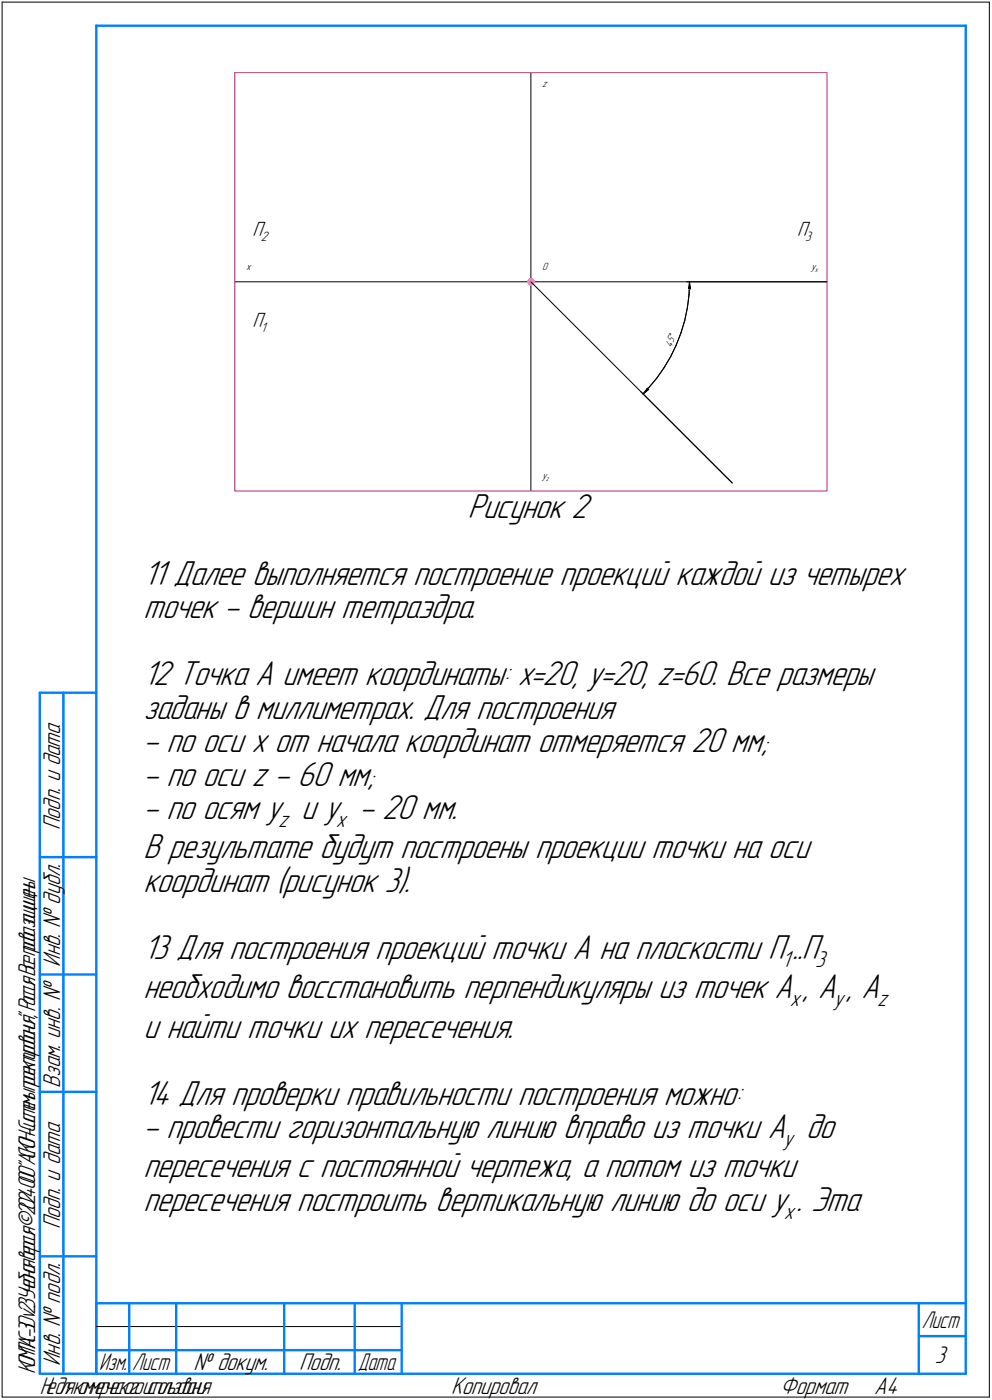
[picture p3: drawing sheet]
<svg xmlns="http://www.w3.org/2000/svg" width="211mm" height="298mm" viewBox="0 0 211 298" stroke-linecap="round" stroke-linejoin="round" font-family="sans-serif">
<g fill="none" stroke="#000" stroke-width=".21">
<path d="M.5 .5h210zM.5 .5v297zM112.9 15.5v44.5zM210.5 .5v297zM50 60h62.9zM112.9 60h63zM112.9 60v44.5zM112.9 60l42.9 42.8zM141.3 78.3l-1.6 2.2zM142.7 75.9l-1.4 2.4zM143.9 73.4l-1.2 2.5zM144.9 70.8l-1 2.6z"/>
<path d="M145.7 68.2l-.8 2.6zM146.1 60h29.8zM146.2 65.5l-.5 2.7zM146.5 61.5l.1-.1zM146.6 62.8l-.4 2.7zM146.6 61.4l.3 .1zM146.7 60l-.1 2.8zM146.7 60l.2 1.5zM146.7 60l-.2 1.5zM136.4 83.4l19.4 19.4zM136.8 83.9l1.2-1zM137.7 82.6l-.9 1.3z"/>
<path d="M137.7 82.6v.3zM137.7 82.9h.3zM138 82.6l-1.2 1.3zM139.7 80.5l-1.7 2.1zM.5 297.5h210zM20.5 282.4h65z"/>
</g>
<g fill="none" stroke="#0080ff" stroke-width=".51">
<path d="M20.5 5.5h185zM20.5 5.5v287zM205.5 5.5v287zM8.5 147.5v145zM8.5 147.5h12zM13.5 147.5v145zM8.5 182.5h12zM8.5 207.5h12zM8.5 232.5h12zM8.5 267.5h12zM20.5 277.5h185zM20.5 277.5v15z"/>
<path d="M27.5 277.5v15zM37.5 277.5v15zM60.5 277.5v15zM75.5 277.5v15zM85.5 277.5v15zM195.5 277.5v15zM8.5 292.5h12zM20.5 292.5h185zM20.5 287.5h7zM27.5 287.5h10zM37.5 287.5h23zM60.5 287.5h15z"/>
<path d="M75.5 287.5h10zM195.5 284.5h10z"/>
</g>
<path d="M50 15.5h125.9zM50 15.5v89zM175.9 15.5v89zM50 104.5h125.9z" fill="none" stroke="#c52b79" stroke-width=".21"/>
<path d="M112.8 59.3h.3zM112.7 59.3h.5zM112.6 59.4h.8zM112.4 59.4h1.1zM112.4 59.5h1.2zM112.4 59.5h1.2zM112.3 59.6h1.3zM112.3 59.7h1.3zM112.3 59.7h1.3zM112.3 59.8h1.4zM112.3 59.8h1.4zM112.2 59.9h1.5zM112.2 59.9h1.5zM112.2 60h1.5zM112.2 60.1h1.5zM112.2 60.1h1.5zM112.3 60.2h1.4zM112.3 60.2h1.4zM112.3 60.3h1.3zM112.3 60.3h1.3zM112.3 60.4h1.3zM112.4 60.5h1.2zM112.4 60.5h1.2zM112.4 60.6h1.1zM112.6 60.6h.8zM112.7 60.7h.5zM112.8 60.7h.3z" fill="#ff8080" stroke="#ff8080" stroke-width=".21"/>
<g fill="#fff" stroke="#fff" stroke-width=".21">
<path d="M115.4 55.7h1.4zM115.4 55.8h1.4zM115.4 55.8h1.4zM115.4 55.9h1.4zM115.4 55.9h1.4zM115.4 56h1.4zM115.4 56h1.4zM115.4 56.1h1.4zM115.4 56.2h1.4zM115.4 56.2h1.4zM115.4 56.3h1.4zM115.4 56.3h1.4zM115.4 56.4h1.4zM115.4 56.4h1.4zM115.4 56.5h1.4zM115.4 56.6h1.4zM115.4 56.6h1.4zM115.4 56.7h1.4zM115.4 56.7h1.4zM115.4 56.8h1.4zM115.4 56.8h1.4zM115.4 56.9h1.4zM115.4 57h1.4zM115.4 57h1.4zM115.4 57.1h1.4zM115.4 57.1h1.4zM115.4 57.2h1.4zM115.4 57.2h1.4zM115.4 57.3h1.4zM115.4 57.3h1.4zM115.4 57.4h1.4zM115.4 57.5h1.4zM115.4 57.5h1.4zM115.4 57.6h1.4zM115.4 57.6h1.4zM115.4 57.7h1.4zM115.4 57.7h1.4zM115.4 57.8h1.4z"/>
<path d="M115.4 100.2h1.9zM115.4 100.3h1.9zM115.4 100.4h1.9zM115.4 100.4h1.9zM115.4 100.5h1.9zM115.4 100.5h1.9zM115.4 100.6h1.9zM115.4 100.6h1.9zM115.4 100.7h1.9zM115.4 100.8h1.9zM115.4 100.8h1.9zM115.4 100.9h1.9zM115.4 100.9h1.9zM115.4 101h1.9zM115.4 101h1.9zM115.4 101.1h1.9zM115.4 101.1h1.9zM115.4 101.2h1.9zM115.4 101.3h1.9zM115.4 101.3h1.9zM115.4 101.4h1.9zM115.4 101.4h1.9zM115.4 101.5h1.9zM115.4 101.5h1.9zM115.4 101.6h1.9zM115.4 101.7h1.9zM115.4 101.7h1.9zM115.4 101.8h1.9zM115.4 101.8h1.9zM115.4 101.9h1.9zM115.4 101.9h1.9zM115.4 102h1.9zM115.4 102.1h1.9zM115.4 102.1h1.9zM115.4 102.2h1.9zM115.4 102.2h1.9zM115.4 102.3h1.9zM115.4 102.3h1.9zM115.4 102.4h1.9zM115.4 102.4h1.9zM115.4 102.5h1.9zM115.4 102.6h1.9zM115.4 102.6h1.9zM115.4 102.7h1.9zM115.4 102.7h1.9z"/>
<path d="M52.4 55.7h1.3zM52.4 55.8h1.3zM52.4 55.8h1.3zM52.4 55.9h1.3zM52.4 55.9h1.3zM52.4 56h1.3zM52.4 56h1.3zM52.4 56.1h1.3zM52.4 56.2h1.3zM52.4 56.2h1.3zM52.4 56.3h1.3zM52.4 56.3h1.3zM52.4 56.4h1.3zM52.4 56.4h1.3zM52.4 56.5h1.3zM52.4 56.6h1.3zM52.4 56.6h1.3zM52.4 56.7h1.3zM52.4 56.7h1.3zM52.4 56.8h1.3zM52.4 56.8h1.3zM52.4 56.9h1.3zM52.4 57h1.3zM52.4 57h1.3zM52.4 57.1h1.3zM52.4 57.1h1.3zM52.4 57.2h1.3zM52.4 57.2h1.3zM52.4 57.3h1.3zM52.4 57.3h1.3zM52.4 57.4h1.3zM52.4 57.5h1.3zM52.4 57.5h1.3zM52.4 57.6h1.3zM52.4 57.6h1.3zM52.4 57.7h1.3zM52.4 57.7h1.3zM52.4 57.8h1.3z"/>
<path d="M115.4 16.9h1.3zM115.4 16.9h1.3zM115.4 17h1.3zM115.4 17h1.3zM115.4 17.1h1.3zM115.4 17.2h1.3zM115.4 17.2h1.3zM115.4 17.3h1.3zM115.4 17.3h1.3zM115.4 17.4h1.3zM115.4 17.4h1.3zM115.4 17.5h1.3zM115.4 17.6h1.3zM115.4 17.6h1.3zM115.4 17.7h1.3zM115.4 17.7h1.3zM115.4 17.8h1.3zM115.4 17.8h1.3zM115.4 17.9h1.3zM115.4 17.9h1.3zM115.4 18h1.3zM115.4 18.1h1.3zM115.4 18.1h1.3zM115.4 18.2h1.3zM115.4 18.2h1.3zM115.4 18.3h1.3zM115.4 18.3h1.3zM115.4 18.4h1.3zM115.4 18.5h1.3zM115.4 18.5h1.3zM115.4 18.6h1.3zM115.4 18.6h1.3zM115.4 18.7h1.3zM115.4 18.7h1.3zM115.4 18.8h1.3zM115.4 18.9h1.3zM115.4 18.9h1.3zM115.4 19h1.3z"/>
<path d="M172.6 55.7h1.9zM172.6 55.8h1.9zM172.6 55.8h1.9zM172.6 55.9h1.9zM172.6 55.9h1.9zM172.6 56h1.9zM172.6 56h1.9zM172.6 56.1h1.9zM172.6 56.2h1.9zM172.6 56.2h1.9zM172.6 56.3h1.9zM172.6 56.3h1.9zM172.6 56.4h1.9zM172.6 56.4h1.9zM172.6 56.5h1.9zM172.6 56.6h1.9zM172.6 56.6h1.9zM172.6 56.7h1.9zM172.6 56.7h1.9zM172.6 56.8h1.9zM172.6 56.8h1.9zM172.6 56.9h1.9zM172.6 57h1.9zM172.6 57h1.9zM172.6 57.1h1.9zM172.6 57.1h1.9zM172.6 57.2h1.9zM172.6 57.2h1.9zM172.6 57.3h1.9zM172.6 57.3h1.9zM172.6 57.4h1.9zM172.6 57.5h1.9zM172.6 57.5h1.9zM172.6 57.6h1.9zM172.6 57.6h1.9zM172.6 57.7h1.9zM172.6 57.7h1.9zM172.6 57.8h1.9zM172.6 57.9h1.9zM172.6 57.9h1.9zM172.6 58h1.9zM172.6 58h1.9zM172.6 58.1h1.9zM172.6 58.1h1.9zM172.6 58.2h1.9z"/>
<path d="M53.7 47h4.4zM53.7 47h4.4zM53.7 47.1h4.4zM53.7 47.1h4.4zM53.7 47.2h4.4zM53.7 47.2h4.4zM53.7 47.3h4.4zM53.7 47.4h4.4zM53.7 47.4h4.4zM53.7 47.5h4.4zM53.7 47.5h4.4zM53.7 47.6h4.4zM53.7 47.6h4.4zM53.7 47.7h4.4zM53.7 47.8h4.4zM53.7 47.8h4.4zM53.7 47.9h4.4zM53.7 47.9h4.4zM53.7 48h4.4zM53.7 48h4.4zM53.7 48.1h4.4zM53.7 48.1h4.4zM53.7 48.2h4.4zM53.7 48.3h4.4zM53.7 48.3h4.4zM53.7 48.4h4.4zM53.7 48.4h4.4zM53.7 48.5h4.4zM53.7 48.5h4.4zM53.7 48.6h4.4zM53.7 48.7h4.4zM53.7 48.7h4.4zM53.7 48.8h4.4zM53.7 48.8h4.4zM53.7 48.9h4.4zM53.7 48.9h4.4zM53.7 49h4.4zM53.7 49.1h4.4zM53.7 49.1h4.4zM53.7 49.2h4.4zM53.7 49.2h4.4zM53.7 49.3h4.4zM53.7 49.3h4.4zM53.7 49.4h4.4zM53.7 49.4h4.4zM53.7 49.5h4.4zM53.7 49.6h4.4zM53.7 49.6h4.4zM53.7 49.7h4.4zM53.7 49.7h4.4zM53.7 49.8h4.4zM53.7 49.8h4.4zM53.7 49.9h4.4zM53.7 50h4.4zM53.7 50h4.4zM53.7 50.1h4.4zM53.7 50.1h4.4zM53.7 50.2h4.4zM53.7 50.2h4.4zM53.7 50.3h4.4zM53.7 50.3h4.4zM53.7 50.4h4.4zM53.7 50.5h4.4zM53.7 50.5h4.4zM53.7 50.6h4.4zM53.7 50.6h4.4zM53.7 50.7h4.4zM53.7 50.7h4.4zM53.7 50.8h4.4zM53.7 50.9h4.4zM53.7 50.9h4.4zM53.7 51h4.4zM53.7 51h4.4zM53.7 51.1h4.4zM53.7 51.1h4.4zM53.7 51.2h4.4zM53.7 51.3h4.4zM53.7 51.3h4.4zM53.7 51.4h4.4zM53.7 51.4h4.4zM53.7 51.5h4.4zM53.7 51.5h4.4zM53.7 51.6h4.4zM53.7 51.6h4.4zM53.7 51.7h4.4zM53.7 51.8h4.4zM53.7 51.8h4.4zM53.7 51.9h4.4z"/>
<path d="M53.7 66.3h3.9zM53.7 66.3h3.9zM53.7 66.4h3.9zM53.7 66.4h3.9zM53.7 66.5h3.9zM53.7 66.5h3.9zM53.7 66.6h3.9zM53.7 66.7h3.9zM53.7 66.7h3.9zM53.7 66.8h3.9zM53.7 66.8h3.9zM53.7 66.9h3.9zM53.7 66.9h3.9zM53.7 67h3.9zM53.7 67.1h3.9zM53.7 67.1h3.9zM53.7 67.2h3.9zM53.7 67.2h3.9zM53.7 67.3h3.9zM53.7 67.3h3.9zM53.7 67.4h3.9zM53.7 67.5h3.9zM53.7 67.5h3.9zM53.7 67.6h3.9zM53.7 67.6h3.9zM53.7 67.7h3.9zM53.7 67.7h3.9zM53.7 67.8h3.9zM53.7 67.8h3.9zM53.7 67.9h3.9zM53.7 68h3.9zM53.7 68h3.9zM53.7 68.1h3.9zM53.7 68.1h3.9zM53.7 68.2h3.9zM53.7 68.2h3.9zM53.7 68.3h3.9zM53.7 68.4h3.9zM53.7 68.4h3.9zM53.7 68.5h3.9zM53.7 68.5h3.9zM53.7 68.6h3.9zM53.7 68.6h3.9zM53.7 68.7h3.9zM53.7 68.7h3.9zM53.7 68.8h3.9zM53.7 68.9h3.9zM53.7 68.9h3.9zM53.7 69h3.9zM53.7 69h3.9zM53.7 69.1h3.9zM53.7 69.1h3.9zM53.7 69.2h3.9zM53.7 69.3h3.9zM53.7 69.3h3.9zM53.7 69.4h3.9zM53.7 69.4h3.9zM53.7 69.5h3.9zM53.7 69.5h3.9zM53.7 69.6h3.9zM53.7 69.7h3.9zM53.7 69.7h3.9zM53.7 69.8h3.9zM53.7 69.8h3.9zM53.7 69.9h3.9zM53.7 69.9h3.9zM53.7 70h3.9zM53.7 70h3.9zM53.7 70.1h3.9zM53.7 70.2h3.9zM53.7 70.2h3.9zM53.7 70.3h3.9zM53.7 70.3h3.9zM53.7 70.4h3.9zM53.7 70.4h3.9zM53.7 70.5h3.9zM53.7 70.6h3.9zM53.7 70.6h3.9zM53.7 70.7h3.9zM53.7 70.7h3.9zM53.7 70.8h3.9zM53.7 70.8h3.9zM53.7 70.9h3.9zM53.7 71h3.9zM53.7 71h3.9zM53.7 71.1h3.9zM53.7 71.1h3.9zM53.7 71.2h3.9zM53.7 71.2h3.9z"/>
<path d="M169.6 47h4.1zM169.6 47h4.1zM169.6 47.1h4.1zM169.6 47.1h4.1zM169.6 47.2h4.1zM169.6 47.2h4.1zM169.6 47.3h4.1zM169.6 47.4h4.1zM169.6 47.4h4.1zM169.6 47.5h4.1zM169.6 47.5h4.1zM169.6 47.6h4.1zM169.6 47.6h4.1zM169.6 47.7h4.1zM169.6 47.8h4.1zM169.6 47.8h4.1zM169.6 47.9h4.1zM169.6 47.9h4.1zM169.6 48h4.1zM169.6 48h4.1zM169.6 48.1h4.1zM169.6 48.1h4.1zM169.6 48.2h4.1zM169.6 48.3h4.1zM169.6 48.3h4.1zM169.6 48.4h4.1zM169.6 48.4h4.1zM169.6 48.5h4.1zM169.6 48.5h4.1zM169.6 48.6h4.1zM169.6 48.7h4.1zM169.6 48.7h4.1zM169.6 48.8h4.1zM169.6 48.8h4.1zM169.6 48.9h4.1zM169.6 48.9h4.1zM169.6 49h4.1zM169.6 49.1h4.1zM169.6 49.1h4.1zM169.6 49.2h4.1zM169.6 49.2h4.1zM169.6 49.3h4.1zM169.6 49.3h4.1zM169.6 49.4h4.1zM169.6 49.4h4.1zM169.6 49.5h4.1zM169.6 49.6h4.1zM169.6 49.6h4.1zM169.6 49.7h4.1zM169.6 49.7h4.1zM169.6 49.8h4.1zM169.6 49.8h4.1zM169.6 49.9h4.1zM169.6 50h4.1zM169.6 50h4.1zM169.6 50.1h4.1zM169.6 50.1h4.1zM169.6 50.2h4.1zM169.6 50.2h4.1zM169.6 50.3h4.1zM169.6 50.3h4.1zM169.6 50.4h4.1zM169.6 50.5h4.1zM169.6 50.5h4.1zM169.6 50.6h4.1zM169.6 50.6h4.1zM169.6 50.7h4.1zM169.6 50.7h4.1zM169.6 50.8h4.1zM169.6 50.9h4.1zM169.6 50.9h4.1zM169.6 51h4.1zM169.6 51h4.1zM169.6 51.1h4.1zM169.6 51.1h4.1zM169.6 51.2h4.1zM169.6 51.3h4.1zM169.6 51.3h4.1zM169.6 51.4h4.1zM169.6 51.4h4.1zM169.6 51.5h4.1zM169.6 51.5h4.1zM169.6 51.6h4.1zM169.6 51.6h4.1zM169.6 51.7h4.1zM169.6 51.8h4.1zM169.6 51.8h4.1zM169.6 51.9h4.1z"/>
<path d="M142.4 70.7h.2zM142.4 70.7h.3zM142.4 70.8h.5zM142.4 70.8h.6zM142.3 70.9h.8zM142.3 71h1zM142.3 71h1.1zM142.2 71.1h1.3zM142.2 71.1h1.5zM142.2 71.2h1.6zM142.2 71.2h1.8zM142.1 71.3h2zM142.1 71.3h2.2zM142.1 71.4h2.3zM142.1 71.5h2.3zM142.1 71.5h2.3zM142 71.6h2.3zM142 71.6h2.3zM142 71.7h2.3zM142 71.7h2.3zM142 71.8h2.3zM141.9 71.9h2.3zM141.9 71.9h2.3zM141.8 72h2.4zM141.8 72h2.4zM141.8 72.1h2.4zM141.8 72.1h2.3zM141.8 72.2h2.3zM141.7 72.2h2.3zM141.7 72.3h2.3zM141.7 72.4h2.3zM141.7 72.4h2.3zM141.7 72.5h2.3zM141.6 72.5h2.3zM141.6 72.6h2.3zM141.6 72.6h2.3zM141.6 72.7h2.3zM141.6 72.8h2.3zM141.5 72.8h2.3zM141.5 72.9h2.3zM141.4 72.9h2.4zM141.4 73h2.4zM141.4 73h2.4zM141.4 73.1h2.3zM141.4 73.2h2.3zM141.3 73.2h2.4zM141.3 73.3h2.4zM141.3 73.3h2.4zM141.4 73.4h2.2zM141.6 73.4h2zM141.7 73.5h1.8zM141.8 73.5h1.7zM142 73.6h1.5zM142.1 73.7h1.4zM142.2 73.7h1.3zM142.4 73.8h1zM142.5 73.8h.9zM142.6 73.9h.8zM142.7 73.9h.7zM142.9 74h.5zM143 74.1h.3zM143.1 74.1h.2z"/>
<path d="M146.6 60.2h.2zM146.6 60.2h.2zM146.6 60.3h.2zM146.6 60.3h.3zM146.5 60.4h.4zM146.5 60.5h.4zM146.5 60.5h.4zM146.5 60.6h.4zM146.5 60.6h.5zM146.5 60.7h.5zM146.5 60.7h.5zM146.5 60.8h.5zM146.5 60.8h.5zM146.4 60.9h.6zM146.4 61h.6zM146.4 61h.6zM146.4 61.1h.6zM146.4 61.1h.6zM146.4 61.2h.6zM146.4 61.2h.6zM146.4 61.3h.6zM146.4 61.4h.6zM146.4 61.4h.6zM146.4 61.5h.6zM146.4 61.5h.6zM146.4 61.6h.6z"/>
<path d="M137.6 82.5h.2zM137.6 82.6h.2zM137.5 82.6h.4zM137.5 82.7h.5zM137.4 82.7h.7zM137.4 82.8h.7zM137.3 82.9h.9zM137.3 82.9h.9zM137.3 83h.9zM137.2 83h.9zM137.2 83.1h.9zM137.2 83.1h.8zM137.1 83.2h.8zM137 83.3h.8zM137 83.3h.8zM137 83.4h.7zM137 83.4h.6zM137 83.5h.6zM136.9 83.5h.6zM136.9 83.6h.5zM136.9 83.7h.4zM136.9 83.7h.3zM136.9 83.8h.2zM136.9 83.8h.1z"/>
</g>
<g fill="#000" stroke="#000" stroke-width=".21">
<path d="M146.6 60.7h.1zM146.6 60.8h.1zM146.6 60.8h.1zM146.6 60.9h.1zM146.6 61h.1zM146.6 61h.1zM146.6 61.1h.1zM146.5 61.1h.2zM146.5 61.2h.2zM146.5 61.2h.2zM146.5 61.3h.2zM146.5 61.4h.1z"/>
<path d="M146.7 60.6h.1zM146.7 60.6h.1zM146.7 60.7h.1zM146.7 60.7h.1zM146.7 60.8h.1zM146.7 60.8h.1zM146.7 60.9h.1zM146.7 61h.1zM146.7 61h.1zM146.7 61.1h.2zM146.7 61.1h.2zM146.7 61.2h.2zM146.7 61.2h.2zM146.7 61.3h.2zM146.6 61.4h.3zM146.8 61.4h.1z"/>
<path d="M137.6 82.8h.1zM137.6 82.9h.1zM137.6 82.9h.1zM137.5 83h.2zM137.4 83h.2zM137.4 83.1h.2zM137.4 83.1h.1zM137.3 83.2h.1zM137.3 83.3h.1zM137.2 83.4h.1z"/>
<path d="M137.7 82.9h.3zM137.7 83h.3zM137.6 83h.3zM137.6 83.1h.2zM137.5 83.1h.3zM137.4 83.2h.3zM137.4 83.3h.2zM137.3 83.3h.3zM137.3 83.4h.2zM137.3 83.4h.1zM137.2 83.5h.1zM137.2 83.5h.1zM137.1 83.6h.1z"/>
</g>
<g font-size="7.8">
<text x="99.5" y="110.2">Рисунок 2</text>
<text x="30.5" y="124.5">11 Далее выполняется построение проекций каждой из четырех</text>
<text x="30.5" y="131.6">точек - вершин тетраэдра.</text>
<text x="30.5" y="145.9">12 Точка А имеет координаты: x=20, y=20, z=60. Все размеры</text>
<text x="30.5" y="153">заданы в миллиметрах. Для построения</text>
<text x="30.5" y="160.2">- по оси x от начала координат отмеряется 20 мм;</text>
<text x="30.5" y="167.3">- по оси z - 60 мм;</text>
<text x="30.5" y="174.4">- по осям y и y - 20 мм.</text>
<text x="30.5" y="182.8">В результате будут построены проекции точки на оси</text>
<text x="30.5" y="189.9">координат (рисунок 3).</text>
<text x="30.5" y="204.2">13 Для построения проекций точки А на плоскости П ..П</text>
<text x="30.5" y="212.5">необходимо восстановить перпендикуляры из точек A , A , A</text>
<text x="30.5" y="220.9">и найти точки их пересечения.</text>
<text x="30.5" y="235.2">14 Для проверки правильности построения можно:</text>
<text x="30.5" y="242.3">- провести горизонтальную линию вправо из точки А до</text>
<text x="30.5" y="250.7">пересечения с постоянной чертежа, а потом из точки</text>
<text x="30.5" y="257.8">пересечения построить вертикальную линию до оси y . Эта</text>
</g>
<g font-size="5.5">
<text x="12.8" y="176.7" transform="rotate(-90 12.8 176.7)">Подп. и дата</text>
<text x="12.8" y="205.8" transform="rotate(-90 12.8 205.8)">Инв. № дубл.</text>
<text x="12.8" y="231.6" transform="rotate(-90 12.8 231.6)">Взам. инв. №</text>
<text x="12.8" y="261.7" transform="rotate(-90 12.8 261.7)">Подп. и дата</text>
<text x="12.8" y="290.8" transform="rotate(-90 12.8 290.8)">Инв. № подл.</text>
<text x="41.2" y="291.8">№ докум.</text>
<text x="63.6" y="291.8">Подп.</text>
<text x="198.9" y="290.3">3</text>
<text x="96" y="296.8">Копировал</text>
<text x="166" y="296.8">Формат</text>
<text x="186" y="296.8">A4</text>
</g>
<g font-size="5.4">
<text x="196.1" y="282.8">Лист</text>
<text x="7.5" y="292.5" transform="rotate(-90 7.5 292.5)">КОМПАС-3Dv23Учебнаяверсия©2024ООО&quot;АСКОН-Системыпроектирования&quot;,Россия.Всеправазащищены.</text>
<text x="21.1" y="291.8">Изм.</text>
<text x="28.1" y="291.8">Лист</text>
<text x="76.1" y="291.8">Дата</text>
<text x="8.5" y="296.7">Недлякоммерческогоиспользования</text>
</g>
<g font-size="5.2">
<text x="59.2" y="176.2">z</text>
<text x="71.5" y="176.2">x</text>
<text x="166.3" y="205.9">1</text>
<text x="173.4" y="205.9">3</text>
<text x="168" y="214.3">x</text>
<text x="177.3" y="214.3">y</text>
<text x="186.6" y="214.3">z</text>
<text x="166.6" y="244">y</text>
<text x="166.7" y="259.5">x</text>
</g>
<g font-size="4.7">
<text x="53.8" y="50.3">П</text>
<text x="169.6" y="50.3">П</text>
<text x="53.8" y="69.6">П</text>
</g>
<g font-size="3.1">
<text x="55.5" y="51.3">2</text>
<text x="171.3" y="51.3">3</text>
<text x="55.5" y="70.7">1</text>
</g>
<g font-size="2.4">
<text x="115.4" y="18.6">z</text>
<text x="52.4" y="57.4">x</text>
<text x="115.4" y="57.4">О</text>
<text x="172.6" y="57.4">y</text>
<text x="142.8" y="74" transform="rotate(-67 142.8 74)">45°</text>
<text x="115.4" y="101.9">y</text>
</g>
<g font-size="1.6">
<text x="173.3" y="57.9">x</text>
<text x="116.1" y="102.5">z</text>
</g>
</svg>
